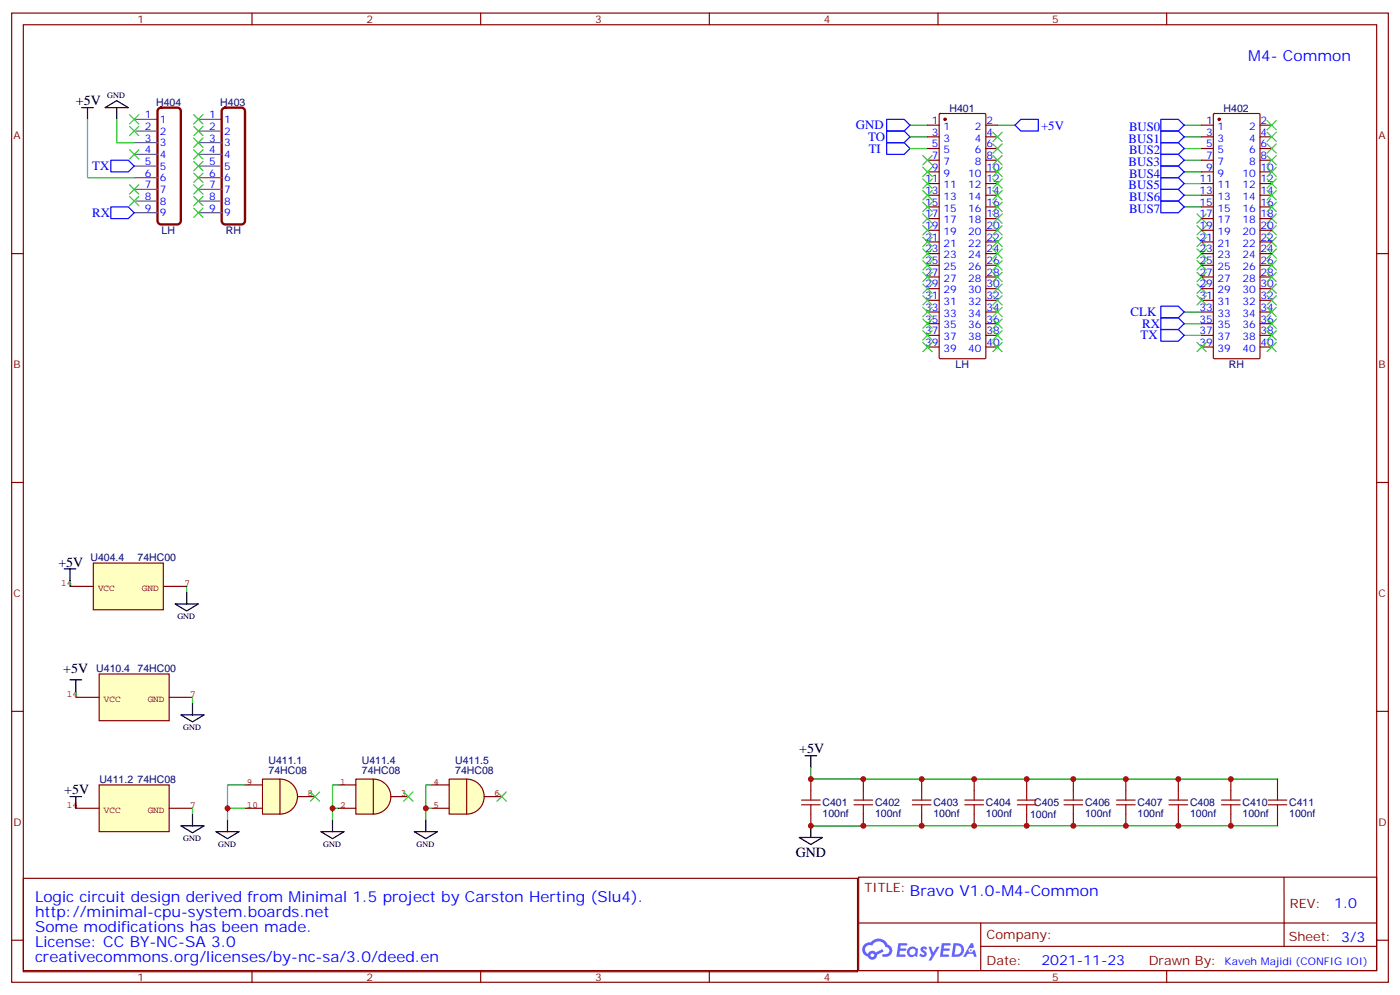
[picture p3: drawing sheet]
<svg xmlns="http://www.w3.org/2000/svg" width="423mm" height="301mm" viewBox="0 0 423 301" stroke-linecap="round" stroke-linejoin="round" font-family="sans-serif">
<g fill="none" stroke="#870000" stroke-width=".35">
<path d="M3.5 4h416.3v292.8h-416.3zM7.1 7.5h409.2v285.7h-409.2zM76.2 4v3.5M145.3 4v3.5M214.5 4v3.5M283.6 4v3.5M352.8 4v3.5M3.5 76.6h3.6M416.3 76.6h3.5M3.5 145.8h3.6M416.3 145.8h3.5M3.5 214.9h3.6"/>
<path d="M416.3 214.9h3.5M259.6 265h156.7v28.2h-156.7zM259.7 278.9h156.4M296.6 278.9v14.1M388.3 265v20.9M3.5 284.1h3.6M76.2 293.2v3.6M145.3 293.2v3.6M214.5 293.2v3.6M283.6 293.2v3.6M296.6 285.9h119.5M352.8 293.2v3.6"/>
<path d="M416.3 284.1h3.5"/>
</g>
<g fill="#5487ff">
<path d="M278.6 286.2a1.22 1.22 0 0 1 1.7 .2l-.3 .6a.47 .47 0 0 0-.4-.4 .47 .47 0 0 0-.5 .2l.2 .2a1.14 1.14 0 0 1 .7 1.8 1.14 1.14 0 0 1-1.9 0l-.2-.2 .5-.6 .7 .5a.29 .29 0 0 0 .4-.3 .29 .29 0 0 0-.3-.3 1.04 1.04 0 0 1-.6-1.7z"/>
<path d="M271.6 284.9h2.4l.3 .2-.1 .5-1.8 .1-.2 .8h1.6l.3 .4-.4 .4h-1.6l-.1 1.1h1.7l.2 .3-.2 .3-2.7 .1z"/>
<path d="M284.8 284.9h2.3l.4 .2-.2 .5-1.8 .1-.1 .8h1.5l.3 .4-.4 .4h-1.5l-.2 1.1h1.7l.2 .3-.2 .3-2.6 .1z"/>
<path d="M293.5 284.9h.7l.4 1.3-.6 .3a.69 .69 0 0 0-1.1 .3 .69 .69 0 0 0 .5 .9 .69 .69 0 0 0 .9-.6l.4-.2 .6 2.2h-.8l-.2-.9h-1.7l-.5 .9h-.9z"/>
<path d="M280.8 286h.7l.7 1.8 1.1-1.8h.8l-2.5 4.2h-.9l1-1.5z"/>
<path d="M288.3 284.9l-.6 4.2h1.4a2.11 2.11 0 0 0 2.4-2.1 2.11 2.11 0 0 0-2.5-2.1zM289 285.7a1.43 1.43 0 0 1 1.7 1.6 1.43 1.43 0 0 1-2 1.1z"/>
<path d="M274.6 286.6a1.54 1.54 0 0 0 0 2.1 1.54 1.54 0 0 0 2.1 .1l.6 .3 .3-2.3-.1-.3h-.5a1.49 1.49 0 0 0-2.4 .1zM274.9 287.6a.95 .95 0 0 1 1.9 0 .95 .95 0 0 1-1.9 0z"/>
<path d="M261.4 285.3a2.18 2.18 0 0 0 1 3.7 1.44 1.44 0 0 0 1.7 .9 1.44 1.44 0 0 0 1.1-1.4l2-1-.4-.8-1.9 1a1.47 1.47 0 0 0-2.5 .4 1.39 1.39 0 0 1-.6-1.9 1.39 1.39 0 0 1 2-.5 2.12 2.12 0 0 1 2.1-1.3 2.12 2.12 0 0 1 1.9 1.7 1.14 1.14 0 0 1 1.1 1.4 1.14 1.14 0 0 1-1.6 .7 .43 .43 0 0 0-.6 .4 .43 .43 0 0 0 .4 .5 1.98 1.98 0 0 0 2.6-1.2 1.98 1.98 0 0 0-1.3-2.6 3.1 3.1 0 0 0-5.2-.6l-.9 .1zM263.2 288.6a.55 .55 0 0 1 1.1 0 .55 .55 0 0 1-1.1 0z"/>
<circle cx="293.6" cy="287" r=".26"/>
</g>
<g fill="none" stroke="#666" stroke-width=".35">
<path d="M40.6 36.1h7M40.6 39.6h7M60 36.1h7M60 39.6h7M40.6 43.1h7M40.6 46.6h7M40.6 50.2h7M40.6 53.7h7M40.6 57.2h7M60 43.1h7M60 46.6h7M60 50.2h7"/>
<path d="M60 53.7h7M60 57.2h7M40.6 60.7h7M40.6 64.3h7M60 60.7h7M60 64.3h7"/>
</g>
<path d="M47.9 33l.8-.5h4.9l.6 .2 .4 .5 .1 33.5-.3 .7-.8 .4h-4.9l-.6-.2-.5-.9v-33.1zM67.3 33l.8-.5h4.9l.7 .2 .3 .5 .1 33.5-.3 .7-.8 .4h-4.9l-.6-.2-.5-.9v-33.1z" fill="none" stroke="#870000" stroke-width=".71"/>
<g fill="none" stroke="#3c3" stroke-width=".35">
<path d="M39.2 34.6l2.8 2.9M39.2 38.2l2.8 2.8M42 34.6l-2.8 2.9M42 38.2l-2.8 2.8M58.6 34.6l2.8 2.9M58.6 38.2l2.8 2.8M61.4 34.6l-2.8 2.9M61.4 38.2l-2.8 2.8M39.2 45.2l2.8 2.8M39.2 55.8l2.8 2.8M39.2 59.3l2.8 2.9M42 45.2l-2.8 2.8"/>
<path d="M42 55.8l-2.8 2.8M42 59.3l-2.8 2.9M58.6 41.7l2.8 2.8M58.6 45.2l2.8 2.8M58.6 48.8l2.8 2.8M58.6 52.3l2.8 2.8M58.6 55.8l2.8 2.8M58.6 59.3l2.8 2.9M61.4 41.7l-2.8 2.8M61.4 45.2l-2.8 2.8M61.4 48.8l-2.8 2.8M61.4 52.3l-2.8 2.8"/>
<path d="M61.4 55.8l-2.8 2.8M61.4 59.3l-2.8 2.9M58.6 62.9l2.8 2.8M61.4 62.9l-2.8 2.8"/>
</g>
<path d="M24.7 32.5h3.5M26.5 32.5v3.6M31.7 32.5l3.6-2.1 3.5 2.1zM35.3 32.5v3.6" fill="none" stroke="#000" stroke-width=".35"/>
<path d="M26.5 36.1v17.6h14.1M35.3 36.1v7h5.3" fill="none" stroke="#008700" stroke-width=".35"/>
<path d="M33.5 48.4h5.3l1.8 1.8-1.8 1.7h-5.3zM33.5 62.5h5.3l1.8 1.8-1.8 1.7h-5.3z" fill="none" stroke="#00f" stroke-width=".35"/>
<path d="M28.2 170.1h21.2v14.1h-21.2z" fill="#ffffc2" stroke="#850000" stroke-width=".35"/>
<path d="M21.2 177.2h7M49.4 177.2h7" fill="none" stroke="#850000" stroke-width=".35"/>
<g fill="#ffffc2" stroke="#850000" stroke-width=".35">
<path d="M84.7 235.4a5.3 5.3 0 0 1 5.3 5.3 5.3 5.3 0 0 1-5.3 5.3z"/>
<path d="M79.4 235.4h5.3v10.6h-5.3z"/>
</g>
<path d="M74.1 237.1h5.3M74.1 244.2h5.3M90 240.7h5.2" fill="none" stroke="#850000" stroke-width=".35"/>
<path d="M30 237.1h21.2v14.1h-21.2z" fill="#ffffc2" stroke="#850000" stroke-width=".35"/>
<path d="M22.9 244.2h7.1M51.2 244.2h7" fill="none" stroke="#850000" stroke-width=".35"/>
<g fill="#ffffc2" stroke="#850000" stroke-width=".35">
<path d="M112.9 235.4a5.3 5.3 0 0 1 5.3 5.3 5.3 5.3 0 0 1-5.3 5.3z"/>
<path d="M107.6 235.4h5.3v10.6h-5.3z"/>
</g>
<path d="M102.3 237.1h5.3M102.3 244.2h5.3M118.2 240.7h5.3" fill="none" stroke="#850000" stroke-width=".35"/>
<g fill="#ffffc2" stroke="#850000" stroke-width=".35">
<path d="M141.1 235.4a5.3 5.3 0 0 1 5.3 5.3 5.3 5.3 0 0 1-5.3 5.3z"/>
<path d="M135.8 235.4h5.3v10.6h-5.3z"/>
</g>
<path d="M130.5 237.1h5.3M130.5 244.2h5.3M146.4 240.7h5.3" fill="none" stroke="#850000" stroke-width=".35"/>
<path d="M30 203.6h21.2v14.1h-21.2z" fill="#ffffc2" stroke="#850000" stroke-width=".35"/>
<path d="M22.9 210.7h7.1M51.2 210.7h7" fill="none" stroke="#850000" stroke-width=".35"/>
<g fill="none" stroke="#000" stroke-width=".35">
<path d="M19.4 171.9h3.5M21.2 171.9v3.5M56.4 178.9v3.6M52.9 182.5h7.1l-3.6 2.1zM21.2 205.4h3.5M22.9 205.4v3.5M54.7 216h7l-3.5 2.1zM58.2 212.4v3.6M243.4 228.3h3.5M245.2 228.3v3.5M21.2 240.7h3.5M22.9 240.7v3.5"/>
<path d="M54.7 249.5h7l-3.5 2.1zM58.2 246v3.5M65.3 251.2h7l-3.5 2.2zM68.8 247.7v3.5M97 251.2h7.1l-3.6 2.2zM100.5 247.7v3.5M125.2 251.2h7.1l-3.5 2.2zM128.8 247.7v3.5M241.7 253h7l-3.5 2.1zM245.2 249.5v3.5"/>
</g>
<g fill="none" stroke="#008700" stroke-width=".35">
<path d="M275.2 37.8h5.3M301.6 37.8h5.3M358.1 37.8h5.3M275.2 44.9h5.3M275.2 41.3h5.3M358.1 44.9h5.3M358.1 41.3h5.3M358.1 59h5.3M358.1 48.4h5.3M358.1 51.9h5.3M358.1 55.5h5.3M358.1 62.5h5.3"/>
<path d="M358.1 94.3h5.3M358.1 97.8h5.3M358.1 101.3h5.3M21.2 175.4v1.8M56.4 177.2v1.7M22.9 208.9v1.8M58.2 210.7v1.7M74.1 237.1h-5.3v10.6M102.3 237.1h-1.8v10.6M130.5 237.1h-1.7v10.6M245.2 231.8v3.6h141.1M245.2 235.4h15.9"/>
<path d="M58.2 244.2v1.8M68.8 244.2h5.3M100.5 244.2h1.8M128.8 244.2h1.7M261.1 249.5h-15.9h141.1"/>
</g>
<g fill="none" stroke="#3c3" stroke-width=".35">
<path d="M300.2 39.9l2.8 2.9M303 39.9l-2.8 2.9M383.1 36.4l2.8 2.8M383.1 39.9l2.8 2.9M385.9 36.4l-2.8 2.8M385.9 39.9l-2.8 2.9M279 47l2.9 2.8M279 50.5l2.9 2.8M279 54l2.9 2.9M279 57.6l2.9 2.8M281.9 57.6l-2.9 2.8M281.9 54l-2.9 2.9"/>
<path d="M281.9 50.5l-2.9 2.8M281.9 47l-2.9 2.8M300.2 43.5l2.8 2.8M300.2 47l2.8 2.8M300.2 50.5l2.8 2.8M300.2 54l2.8 2.9M300.2 57.6l2.8 2.8M303 43.5l-2.8 2.8M303 47l-2.8 2.8M303 50.5l-2.8 2.8M303 54l-2.8 2.9M303 57.6l-2.8 2.8"/>
<path d="M383.1 43.5l2.8 2.8M383.1 47l2.8 2.8M383.1 50.5l2.8 2.8M383.1 54l2.8 2.9M383.1 57.6l2.8 2.8M385.9 50.5l-2.8 2.8M385.9 57.6l-2.8 2.8M385.9 54l-2.8 2.9M385.9 47l-2.8 2.8M385.9 43.5l-2.8 2.8M279 61.1l2.9 2.8M279 64.6l2.9 2.9"/>
<path d="M279 68.2l2.9 2.8M279 78.7l2.9 2.9M279 75.2l2.9 2.8M279 71.7l2.9 2.8M281.9 78.7l-2.9 2.9M281.9 75.2l-2.9 2.8M281.9 71.7l-2.9 2.8M281.9 68.2l-2.9 2.8M281.9 64.6l-2.9 2.9M281.9 61.1l-2.9 2.8M300.2 61.1l2.8 2.8M300.2 64.6l2.8 2.9"/>
<path d="M300.2 68.2l2.8 2.8M300.2 71.7l2.8 2.8M300.2 75.2l2.8 2.8M300.2 78.7l2.8 2.9M303 61.1l-2.8 2.8M303 64.6l-2.8 2.9M303 68.2l-2.8 2.8M303 71.7l-2.8 2.8M303 75.2l-2.8 2.8M303 78.7l-2.8 2.9M361.9 71.7l2.9 2.8M361.9 78.7l2.9 2.9"/>
<path d="M361.9 75.2l2.9 2.8M361.9 68.2l2.9 2.8M361.9 64.6l2.9 2.9M364.8 71.7l-2.9 2.8M364.8 78.7l-2.9 2.9M364.8 75.2l-2.9 2.8M364.8 68.2l-2.9 2.8M364.8 64.6l-2.9 2.9M383.1 75.2l2.8 2.8M383.1 71.7l2.8 2.8M383.1 68.2l2.8 2.8M383.1 64.6l2.8 2.9"/>
<path d="M383.1 61.1l2.8 2.8M383.1 78.7l2.8 2.9M385.9 64.6l-2.8 2.9M385.9 75.2l-2.8 2.8M385.9 61.1l-2.8 2.8M385.9 71.7l-2.8 2.8M385.9 68.2l-2.8 2.8M385.9 78.7l-2.8 2.9M279 99.9l2.9 2.8M279 96.4l2.9 2.8M279 92.9l2.9 2.8M279 89.3l2.9 2.8"/>
<path d="M279 85.8l2.9 2.8M279 82.3l2.9 2.8M281.9 82.3l-2.9 2.8M281.9 92.9l-2.9 2.8M281.9 96.4l-2.9 2.8M281.9 99.9l-2.9 2.8M281.9 89.3l-2.9 2.8M281.9 85.8l-2.9 2.8M300.2 82.3l2.8 2.8M300.2 85.8l2.8 2.8M300.2 89.3l2.8 2.8M300.2 92.9l2.8 2.8"/>
<path d="M300.2 96.4l2.8 2.8M300.2 99.9l2.8 2.8M303 89.3l-2.8 2.8M303 82.3l-2.8 2.8M303 85.8l-2.8 2.8M303 92.9l-2.8 2.8M303 96.4l-2.8 2.8M303 99.9l-2.8 2.8M361.9 85.8l2.9 2.8M361.9 82.3l2.9 2.8M361.9 89.3l2.9 2.8M364.8 85.8l-2.9 2.8"/>
<path d="M364.8 82.3l-2.9 2.8M364.8 89.3l-2.9 2.8M383.1 92.9l2.8 2.8M383.1 99.9l2.8 2.8M383.1 96.4l2.8 2.8M383.1 89.3l2.8 2.8M383.1 85.8l2.8 2.8M383.1 82.3l2.8 2.8M385.9 82.3l-2.8 2.8M385.9 85.8l-2.8 2.8M385.9 89.3l-2.8 2.8M385.9 92.9l-2.8 2.8"/>
<path d="M385.9 96.4l-2.8 2.8M385.9 99.9l-2.8 2.8M279 103.4l2.9 2.9M281.9 103.4l-2.9 2.9M300.2 103.4l2.8 2.9M303 103.4l-2.8 2.9M361.9 103.4l2.9 2.9M364.8 103.4l-2.9 2.9M383.1 103.4l2.8 2.9M385.9 103.4l-2.8 2.9M93.8 239.3l2.9 2.8M96.7 239.3l-2.9 2.8"/>
<path d="M122.1 239.3l2.8 2.8M124.9 239.3l-2.8 2.8M150.3 239.3l2.8 2.8M153.1 239.3l-2.8 2.8"/>
</g>
<g fill="none" stroke="#a10000" stroke-width=".35">
<path d="M245.2 238.9v2.8M261.1 238.9v2.8M278.7 238.9v2.8M294.6 238.9v2.8M310.4 238.9v2.8M324.6 238.9v2.8M340.4 238.9v2.8M356.3 238.9v2.8M372.2 238.9v2.8M386.3 238.9v2.8M242.4 241.7h5.6M242.4 243.1h5.6"/>
<path d="M245.2 243.1v2.9M258.2 241.7h5.7M258.2 243.1h5.7M261.1 243.1v2.9M275.9 241.7h5.6M275.9 243.1h5.6M278.7 243.1v2.9M291.7 241.7h5.7M291.7 243.1h5.7M294.6 243.1v2.9M307.6 241.7h5.7M307.6 243.1h5.7"/>
<path d="M310.4 243.1v2.9M321.7 241.7h5.7M321.7 243.1h5.7M324.6 243.1v2.9M337.6 241.7h5.7M337.6 243.1h5.7M340.4 243.1v2.9M353.5 241.7h5.6M353.5 243.1h5.6M356.3 243.1v2.9M369.4 241.7h5.6M369.4 243.1h5.6"/>
<path d="M372.2 243.1v2.9M383.5 241.7h5.6M383.5 243.1h5.6M386.3 243.1v2.9"/>
</g>
<g fill="none" stroke="#870000" stroke-width=".35">
<path d="M280.5 37.8h3.5M284 34.5l.3-.2h13.4l.4 .3v73.4l-.4 .4h-13.4l-.3-.4zM298.1 37.8h3.5M363.4 37.8h3.5M366.9 34.5l.3-.2h13.4l.4 .3v73.4l-.4 .4h-13.4l-.3-.4zM381 37.8h3.5M280.5 41.3h3.5M280.5 44.9h3.5M280.5 48.4h3.5M280.5 51.9h3.5M280.5 55.5h3.5M280.5 59h3.5"/>
<path d="M298.1 41.3h3.5M298.1 44.9h3.5M298.1 48.4h3.5M298.1 51.9h3.5M298.1 55.5h3.5M298.1 59h3.5M363.4 41.3h3.5M363.4 44.9h3.5M363.4 48.4h3.5M363.4 51.9h3.5M363.4 55.5h3.5M363.4 59h3.5"/>
<path d="M381 41.3h3.5M381 44.9h3.5M381 48.4h3.5M381 51.9h3.5M381 55.5h3.5M381 59h3.5M280.5 62.5h3.5M280.5 66h3.5M280.5 69.6h3.5M280.5 73.1h3.5M280.5 76.6h3.5M298.1 62.5h3.5"/>
<path d="M298.1 66h3.5M298.1 69.6h3.5M298.1 73.1h3.5M298.1 76.6h3.5M363.4 62.5h3.5M363.4 66h3.5M363.4 69.6h3.5M363.4 73.1h3.5M363.4 76.6h3.5M381 62.5h3.5M381 66h3.5M381 69.6h3.5"/>
<path d="M381 73.1h3.5M381 76.6h3.5M280.5 80.2h3.5M280.5 83.7h3.5M280.5 87.2h3.5M280.5 90.7h3.5M280.5 94.3h3.5M280.5 97.8h3.5M298.1 80.2h3.5M298.1 83.7h3.5M298.1 87.2h3.5M298.1 90.7h3.5"/>
<path d="M298.1 94.3h3.5M298.1 97.8h3.5M363.4 80.2h3.5M363.4 83.7h3.5M363.4 87.2h3.5M363.4 90.7h3.5M363.4 94.3h3.5M363.4 97.8h3.5M381 80.2h3.5M381 83.7h3.5M381 87.2h3.5M381 90.7h3.5"/>
<path d="M381 94.3h3.5M381 97.8h3.5M280.5 101.3h3.5M280.5 104.8h3.5M298.1 101.3h3.5M298.1 104.8h3.5M363.4 101.3h3.5M363.4 104.8h3.5M381 101.3h3.5M381 104.8h3.5M245.2 235.4v3.5M261.1 235.4v3.5"/>
<path d="M278.7 235.4v3.5M294.6 235.4v3.5M310.4 235.4v3.5M324.6 235.4v3.5M340.4 235.4v3.5M356.3 235.4v3.5M372.2 235.4v3.5M386.3 235.4v3.5M245.2 246v3.5M261.1 246v3.5M278.7 246v3.5M294.6 246v3.5"/>
<path d="M310.4 246v3.5M324.6 246v3.5M340.4 246v3.5M356.3 246v3.5M372.2 246v3.5M386.3 246v3.5M7.1 265.4h252.2v28.2h-252.2z"/>
</g>
<g fill="none" stroke="#00f" stroke-width=".35">
<path d="M268.1 39.6h5.3l1.8 1.7-1.8 1.8h-5.3zM268.1 36.1h5.3l1.8 1.7-1.8 1.8h-5.3zM306.9 37.8l1.8-1.7h5.3v3.5h-5.3zM351 39.6h5.3l1.8 1.7-1.8 1.8h-5.3zM351 36.1h5.3l1.8 1.7-1.8 1.8h-5.3zM268.1 43.1h5.3l1.8 1.8-1.8 1.7h-5.3zM351 53.7h5.3l1.8 1.8-1.8 1.7h-5.3zM351 50.2h5.3l1.8 1.7-1.8 1.8h-5.3zM351 46.6h5.3l1.8 1.8-1.8 1.8h-5.3zM351 43.1h5.3l1.8 1.8-1.8 1.7h-5.3zM351 57.2h5.3l1.8 1.8-1.8 1.7h-5.3zM351 60.7h5.3l1.8 1.8-1.8 1.8h-5.3z"/>
<path d="M351 99.6h5.3l1.8 1.7-1.8 1.8h-5.3zM351 96h5.3l1.8 1.8-1.8 1.8h-5.3zM351 92.5h5.3l1.8 1.8-1.8 1.7h-5.3z"/>
</g>
<g fill="#870000" stroke="#870000" stroke-width=".35">
<circle cx="368.7" cy="36.1" r=".35"/>
<circle cx="285.8" cy="36.1" r=".35"/>
</g>
<g fill="#c00">
<circle cx="68.8" cy="244.2" r=".88"/>
<circle cx="100.5" cy="244.2" r=".88"/>
<circle cx="128.8" cy="244.2" r=".88"/>
<circle cx="245.2" cy="235.4" r=".88"/>
<circle cx="245.2" cy="249.5" r=".88"/>
<circle cx="261.1" cy="235.4" r=".88"/>
<circle cx="294.6" cy="249.5" r=".88"/>
<circle cx="261.1" cy="249.5" r=".88"/>
<circle cx="278.7" cy="249.5" r=".88"/>
<circle cx="310.4" cy="249.5" r=".88"/>
<circle cx="324.6" cy="249.5" r=".88"/>
<circle cx="340.4" cy="249.5" r=".88"/>
<circle cx="356.3" cy="249.5" r=".88"/>
<circle cx="372.2" cy="249.5" r=".88"/>
<circle cx="278.7" cy="235.4" r=".88"/>
<circle cx="294.6" cy="235.4" r=".88"/>
<circle cx="310.4" cy="235.4" r=".88"/>
<circle cx="324.6" cy="235.4" r=".88"/>
<circle cx="340.4" cy="235.4" r=".88"/>
<circle cx="356.3" cy="235.4" r=".88"/>
<circle cx="372.2" cy="235.4" r=".88"/>
</g>
<g font-size="4.6" fill="#00f">
<text x="377.5" y="18.4">M4- Common</text>
<text x="10.6" y="272.4">Logic circuit design derived from Minimal 1.5 project by Carston Herting (Slu4).</text>
<text x="275.2" y="270.7">Bravo V1.0-M4-Common</text>
<text x="10.6" y="277">http://minimal-cpu-system.boards.net</text>
<text x="10.6" y="281.6">Some modifications has been made.</text>
<text x="10.6" y="286.2">License: CC BY-NC-SA 3.0</text>
<text x="10.6" y="290.8">creativecommons.org/licenses/by-nc-sa/3.0/deed.en</text>
</g>
<g font-size="4.2">
<text x="22.9" y="31.8">+5V</text>
<text x="17.6" y="171.2">+5V</text>
<text x="19.1" y="203.3">+5V</text>
<text x="241.7" y="227.6">+5V</text>
<text x="19.4" y="240">+5V</text>
<text x="240.6" y="259">GND</text>
</g>
<g font-size="4.2" fill="#00f">
<text x="403.4" y="274.3">1.0</text>
<text x="314.9" y="291.6">2021-11-23</text>
</g>
<g font-size="3.9" fill="#00f">
<text x="258.8" y="39.1">GND</text>
<text x="314.8" y="39.1">+5V</text>
<text x="341.4" y="39.6">BUS0</text>
<text x="262.5" y="42.6">TO</text>
<text x="262.7" y="46.1">TI</text>
<text x="341.3" y="43.1">BUS1</text>
<text x="341.4" y="46.6">BUS2</text>
<text x="27.9" y="51.5">TX</text>
<text x="341.3" y="50.2">BUS3</text>
<text x="341.4" y="53.7">BUS4</text>
<text x="341.3" y="57.2">BUS5</text>
<text x="27.9" y="65.6">RX</text>
<text x="341.4" y="60.8">BUS6</text>
<text x="341.4" y="64.3">BUS7</text>
<text x="341.9" y="95.6">CLK</text>
<text x="345.4" y="99.1">RX</text>
<text x="344.9" y="102.6">TX</text>
</g>
<g font-size="3.9" fill="#800">
<text x="261.4" y="269.6">TITLE:</text>
<text x="390" y="274.3">REV:</text>
<text x="298.3" y="283.8">Company:</text>
<text x="389.7" y="284.4">Sheet: 3/3</text>
<text x="298.3" y="291.5">Date:</text>
<text x="347.4" y="291.6">Drawn By:</text>
</g>
<g font-size="3.2" fill="#800">
<text x="41.6" y="6.9">1</text>
<text x="110.8" y="6.9">2</text>
<text x="179.9" y="6.9">3</text>
<text x="249.1" y="6.9">4</text>
<text x="318.2" y="6.9">5</text>
<text x="4.1" y="42.1">A</text>
<text x="416.8" y="42.1">A</text>
<text x="4.1" y="111.2">B</text>
<text x="416.8" y="111.2">B</text>
<text x="4.1" y="180.3">C</text>
<text x="416.8" y="180.3">C</text>
<text x="4.1" y="249.5">D</text>
<text x="416.8" y="249.5">D</text>
<text x="41.6" y="296.2">1</text>
<text x="110.8" y="296.2">2</text>
<text x="179.9" y="296.2">3</text>
<text x="249.1" y="296.2">4</text>
<text x="318.2" y="296.2">5</text>
</g>
<g font-size="3.2" fill="#00f">
<text x="43.8" y="35.7">1</text>
<text x="63.2" y="35.7">1</text>
<text x="43.8" y="39.2">2</text>
<text x="48.3" y="37.1">1</text>
<text x="48.3" y="40.6">2</text>
<text x="63.2" y="39.2">2</text>
<text x="67.7" y="37.1">1</text>
<text x="67.7" y="40.6">2</text>
<text x="281.8" y="37.5">1</text>
<text x="281.8" y="41">3</text>
<text x="285.3" y="39.2">1</text>
<text x="294.8" y="39.2">2</text>
<text x="298.3" y="41">4</text>
<text x="298.3" y="37.5">2</text>
<text x="364.7" y="37.5">1</text>
<text x="364.7" y="41">3</text>
<text x="368.2" y="39.2">1</text>
<text x="377.7" y="39.2">2</text>
<text x="381.2" y="41">4</text>
<text x="381.2" y="37.5">2</text>
<text x="43.8" y="42.8">3</text>
<text x="43.8" y="46.3">4</text>
<text x="48.3" y="44.2">3</text>
<text x="48.3" y="47.7">4</text>
<text x="63.2" y="42.8">3</text>
<text x="63.2" y="46.3">4</text>
<text x="67.7" y="44.2">3</text>
<text x="67.7" y="47.7">4</text>
<text x="281.8" y="44.5">5</text>
<text x="285.3" y="42.8">3</text>
<text x="285.3" y="46.3">5</text>
<text x="294.8" y="46.3">6</text>
<text x="294.8" y="42.8">4</text>
<text x="298.3" y="44.5">6</text>
<text x="364.7" y="44.5">5</text>
<text x="368.2" y="42.8">3</text>
<text x="368.2" y="46.3">5</text>
<text x="377.7" y="46.3">6</text>
<text x="377.7" y="42.8">4</text>
<text x="381.2" y="44.5">6</text>
<text x="43.8" y="49.8">5</text>
<text x="43.8" y="53.3">6</text>
<text x="48.3" y="51.2">5</text>
<text x="63.2" y="49.8">5</text>
<text x="63.2" y="53.3">6</text>
<text x="67.7" y="51.2">5</text>
<text x="281.8" y="48">7</text>
<text x="281.8" y="51.6">9</text>
<text x="285.3" y="49.8">7</text>
<text x="285.3" y="53.3">9</text>
<text x="292.8" y="53.3">10</text>
<text x="294.8" y="49.8">8</text>
<text x="298.3" y="51.6">10</text>
<text x="298.3" y="48">8</text>
<text x="364.7" y="48">7</text>
<text x="364.7" y="51.6">9</text>
<text x="368.2" y="49.8">7</text>
<text x="368.2" y="53.3">9</text>
<text x="375.7" y="53.3">10</text>
<text x="377.7" y="49.8">8</text>
<text x="381.2" y="51.6">10</text>
<text x="381.2" y="48">8</text>
<text x="43.8" y="56.9">7</text>
<text x="48.3" y="54.8">6</text>
<text x="48.3" y="58.3">7</text>
<text x="63.2" y="56.9">7</text>
<text x="67.7" y="54.8">6</text>
<text x="67.7" y="58.3">7</text>
<text x="279.8" y="55.1">11</text>
<text x="279.8" y="58.6">13</text>
<text x="285.3" y="56.9">11</text>
<text x="292.8" y="56.9">12</text>
<text x="298.3" y="58.6">14</text>
<text x="298.3" y="55.1">12</text>
<text x="362.7" y="55.1">11</text>
<text x="362.7" y="58.6">13</text>
<text x="368.2" y="56.9">11</text>
<text x="375.7" y="56.9">12</text>
<text x="381.2" y="58.6">14</text>
<text x="381.2" y="55.1">12</text>
<text x="43.8" y="60.4">8</text>
<text x="43.8" y="63.9">9</text>
<text x="48.3" y="61.8">8</text>
<text x="48.3" y="65.3">9</text>
<text x="63.2" y="60.4">8</text>
<text x="63.2" y="63.9">9</text>
<text x="67.7" y="61.8">8</text>
<text x="67.7" y="65.3">9</text>
<text x="279.8" y="62.2">15</text>
<text x="279.8" y="65.7">17</text>
<text x="285.3" y="60.4">13</text>
<text x="285.3" y="63.9">15</text>
<text x="292.8" y="63.9">16</text>
<text x="292.8" y="60.4">14</text>
<text x="298.3" y="65.7">18</text>
<text x="298.3" y="62.2">16</text>
<text x="362.7" y="62.2">15</text>
<text x="362.7" y="65.7">17</text>
<text x="368.2" y="60.4">13</text>
<text x="368.2" y="63.9">15</text>
<text x="375.7" y="63.9">16</text>
<text x="375.7" y="60.4">14</text>
<text x="381.2" y="65.7">18</text>
<text x="381.2" y="62.2">16</text>
<text x="279.8" y="69.2">19</text>
<text x="285.3" y="67.5">17</text>
<text x="285.3" y="71">19</text>
<text x="292.8" y="71">20</text>
<text x="292.8" y="67.5">18</text>
<text x="298.3" y="69.2">20</text>
<text x="362.7" y="69.2">19</text>
<text x="368.2" y="67.5">17</text>
<text x="368.2" y="71">19</text>
<text x="375.7" y="71">20</text>
<text x="375.7" y="67.5">18</text>
<text x="381.2" y="69.2">20</text>
<text x="279.8" y="72.7">21</text>
<text x="279.8" y="76.3">23</text>
<text x="285.3" y="74.5">21</text>
<text x="292.8" y="74.5">22</text>
<text x="298.3" y="76.3">24</text>
<text x="298.3" y="72.7">22</text>
<text x="362.7" y="72.7">21</text>
<text x="362.7" y="76.3">23</text>
<text x="368.2" y="74.5">21</text>
<text x="375.7" y="74.5">22</text>
<text x="381.2" y="76.3">24</text>
<text x="381.2" y="72.7">22</text>
<text x="279.8" y="79.8">25</text>
<text x="279.8" y="83.3">27</text>
<text x="285.3" y="78">23</text>
<text x="285.3" y="81.6">25</text>
<text x="292.8" y="81.6">26</text>
<text x="292.8" y="78">24</text>
<text x="298.3" y="83.3">28</text>
<text x="298.3" y="79.8">26</text>
<text x="362.7" y="79.8">25</text>
<text x="362.7" y="83.3">27</text>
<text x="368.2" y="78">23</text>
<text x="368.2" y="81.6">25</text>
<text x="375.7" y="81.6">26</text>
<text x="375.7" y="78">24</text>
<text x="381.2" y="83.3">28</text>
<text x="381.2" y="79.8">26</text>
<text x="279.8" y="86.9">29</text>
<text x="285.3" y="85.1">27</text>
<text x="285.3" y="88.6">29</text>
<text x="292.8" y="88.6">30</text>
<text x="292.8" y="85.1">28</text>
<text x="298.3" y="86.9">30</text>
<text x="362.7" y="86.9">29</text>
<text x="368.2" y="85.1">27</text>
<text x="368.2" y="88.6">29</text>
<text x="375.7" y="88.6">30</text>
<text x="375.7" y="85.1">28</text>
<text x="381.2" y="86.9">30</text>
<text x="279.8" y="90.4">31</text>
<text x="279.8" y="93.9">33</text>
<text x="285.3" y="92.1">31</text>
<text x="285.3" y="95.7">33</text>
<text x="292.8" y="95.7">34</text>
<text x="292.8" y="92.1">32</text>
<text x="298.3" y="93.9">34</text>
<text x="298.3" y="90.4">32</text>
<text x="362.7" y="90.4">31</text>
<text x="362.7" y="93.9">33</text>
<text x="368.2" y="92.1">31</text>
<text x="368.2" y="95.7">33</text>
<text x="375.7" y="95.7">34</text>
<text x="375.7" y="92.1">32</text>
<text x="381.2" y="93.9">34</text>
<text x="381.2" y="90.4">32</text>
<text x="279.8" y="97.4">35</text>
<text x="279.8" y="101">37</text>
<text x="285.3" y="99.2">35</text>
<text x="292.8" y="99.2">36</text>
<text x="298.3" y="101">38</text>
<text x="298.3" y="97.4">36</text>
<text x="362.7" y="97.4">35</text>
<text x="362.7" y="101">37</text>
<text x="368.2" y="99.2">35</text>
<text x="375.7" y="99.2">36</text>
<text x="381.2" y="101">38</text>
<text x="381.2" y="97.4">36</text>
<text x="279.8" y="104.5">39</text>
<text x="285.3" y="102.7">37</text>
<text x="285.3" y="106.3">39</text>
<text x="292.8" y="106.3">40</text>
<text x="292.8" y="102.7">38</text>
<text x="298.3" y="104.5">40</text>
<text x="362.7" y="104.5">39</text>
<text x="368.2" y="102.7">37</text>
<text x="368.2" y="106.3">39</text>
<text x="375.7" y="106.3">40</text>
<text x="375.7" y="102.7">38</text>
<text x="381.2" y="104.5">40</text>
<text x="370.3" y="291.6">Kaveh Majidi (CONFIG IOI)</text>
</g>
<g font-size="3.2" fill="#000080">
<text x="47.2" y="31.9">H404</text>
<text x="66.6" y="31.9">H403</text>
<text x="287.1" y="33.7">H401</text>
<text x="370" y="33.7">H402</text>
<text x="48.9" y="70.7">LH</text>
<text x="68.3" y="70.7">RH</text>
<text x="288.9" y="111.3">LH</text>
<text x="371.6" y="111.3">RH</text>
<text x="27.4" y="169.5">U404.4</text>
<text x="41.6" y="169.5">74HC00</text>
<text x="29.1" y="203">U410.4</text>
<text x="41.6" y="203">74HC00</text>
<text x="81.2" y="233.9">74HC08</text>
<text x="81.2" y="230.7">U411.1</text>
<text x="109.4" y="233.9">74HC08</text>
<text x="109.4" y="230.7">U411.4</text>
<text x="137.6" y="233.9">74HC08</text>
<text x="137.6" y="230.7">U411.5</text>
<text x="30" y="236.5">U411.2</text>
<text x="41.6" y="236.5">74HC08</text>
<text x="248.7" y="243.6">C401</text>
<text x="264.6" y="243.6">C402</text>
<text x="282.2" y="243.6">C403</text>
<text x="298.1" y="243.6">C404</text>
<text x="312.7" y="243.6">C405</text>
<text x="328.1" y="243.6">C406</text>
<text x="344" y="243.6">C407</text>
<text x="359.8" y="243.6">C408</text>
<text x="375.7" y="243.6">C410</text>
<text x="389.8" y="243.6">C411</text>
<text x="248.7" y="246.7">100nf</text>
<text x="264.6" y="246.7">100nf</text>
<text x="282.2" y="246.7">100nf</text>
<text x="298.1" y="246.7">100nf</text>
<text x="311.5" y="247.1">100nf</text>
<text x="328.1" y="246.7">100nf</text>
<text x="344" y="246.7">100nf</text>
<text x="359.8" y="246.7">100nf</text>
<text x="375.7" y="246.7">100nf</text>
<text x="389.8" y="246.7">100nf</text>
</g>
<g font-size="2.8" fill="#840000">
<text x="18.5" y="177.1">14</text>
<text x="29.6" y="178.5">VCC</text>
<text x="42.9" y="178.5">GND</text>
<text x="55.7" y="177.1">7</text>
<text x="20.2" y="210.6">14</text>
<text x="31.4" y="212">VCC</text>
<text x="44.7" y="212">GND</text>
<text x="57.5" y="210.6">7</text>
<text x="74.6" y="237.1">9</text>
<text x="102.8" y="237.1">1</text>
<text x="131.1" y="237.1">4</text>
<text x="20.2" y="244.2">14</text>
<text x="31.4" y="245.5">VCC</text>
<text x="44.7" y="245.5">GND</text>
<text x="57.5" y="244.2">7</text>
<text x="74.6" y="244.2">10</text>
<text x="93" y="240.6">8</text>
<text x="102.8" y="244.2">2</text>
<text x="121.2" y="240.6">3</text>
<text x="131.1" y="244.2">5</text>
<text x="149.5" y="240.6">6</text>
</g>
<g font-size="2.5">
<text x="32.4" y="29.7">GND</text>
<text x="53.6" y="187.1">GND</text>
<text x="55.4" y="220.6">GND</text>
<text x="55.4" y="254.1">GND</text>
<text x="66" y="255.9">GND</text>
<text x="97.7" y="255.9">GND</text>
<text x="126" y="255.9">GND</text>
</g>
</svg>
